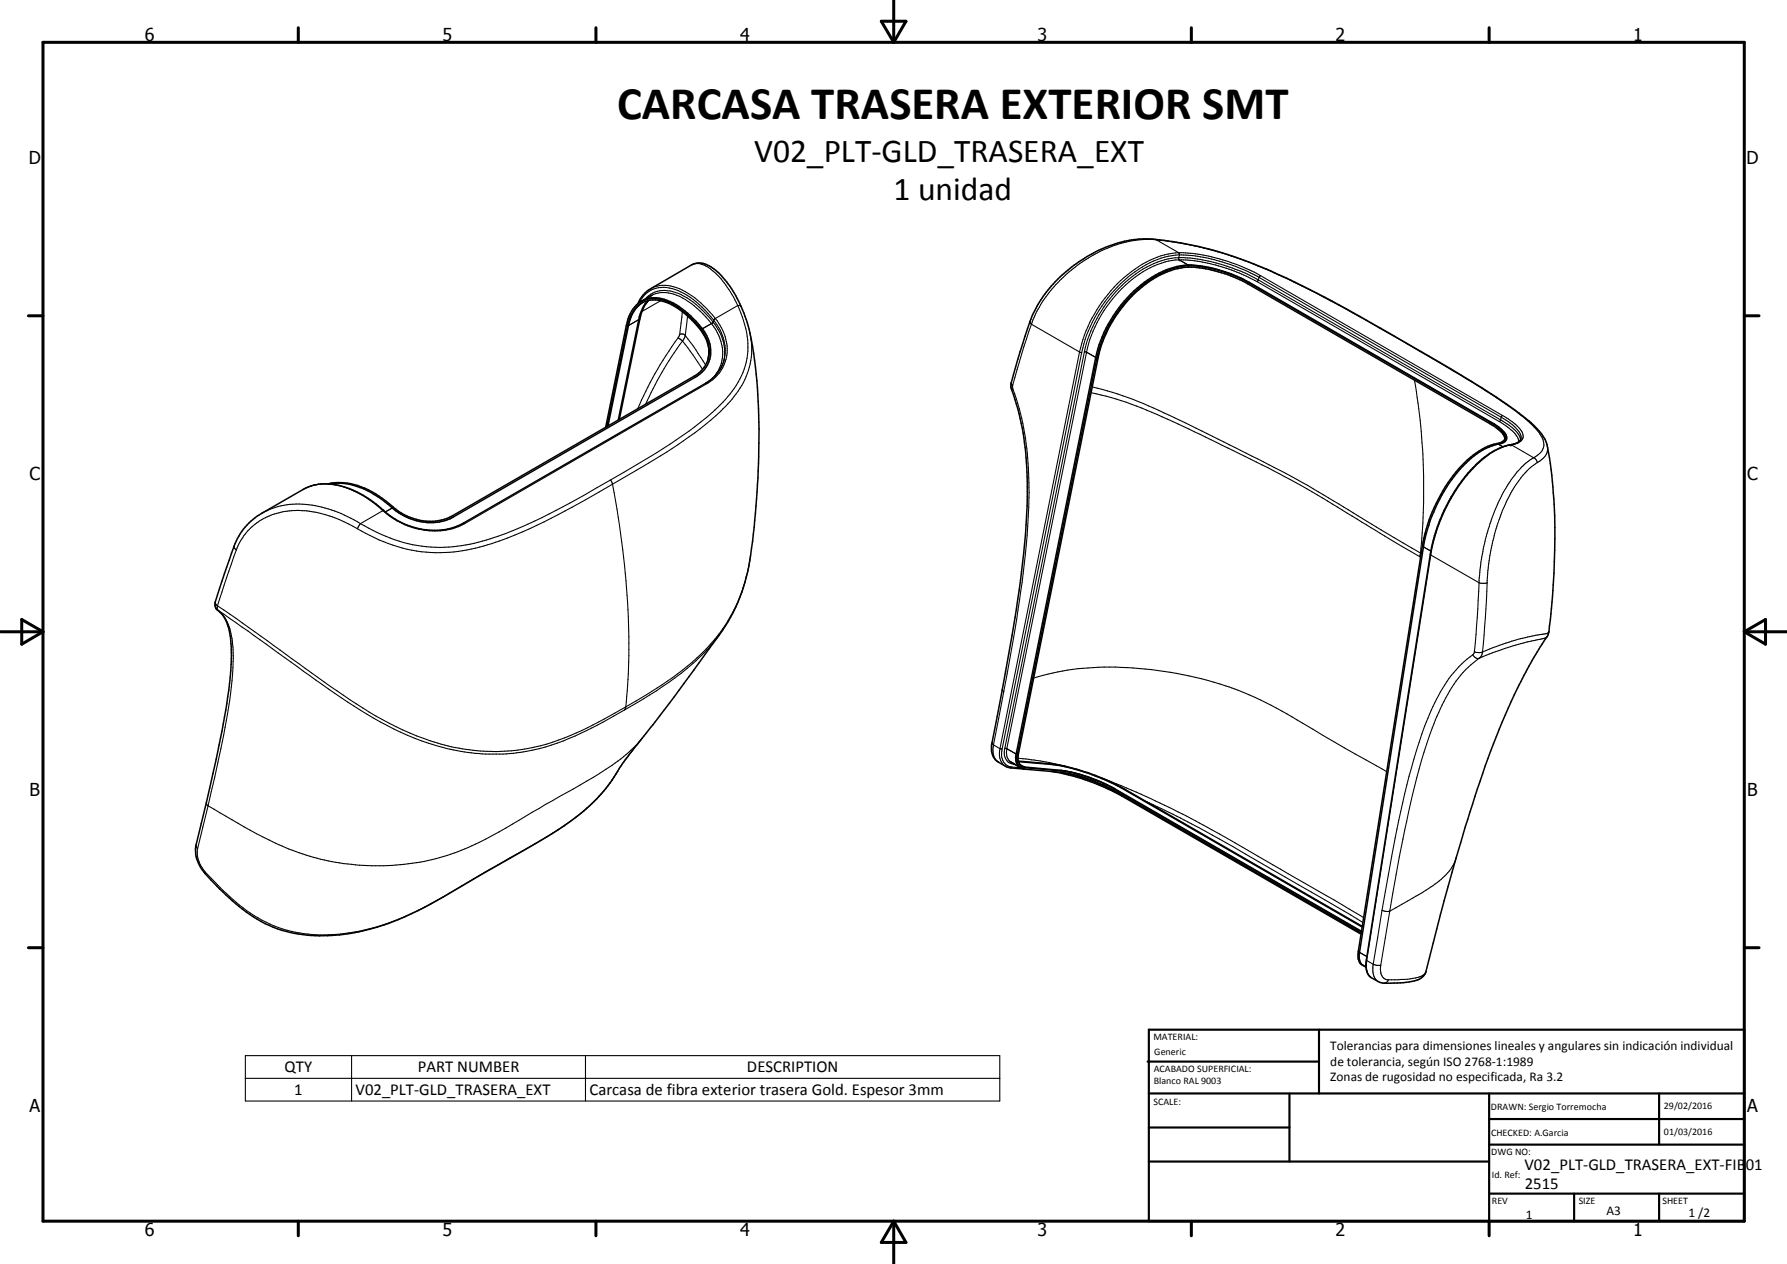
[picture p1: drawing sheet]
<svg xmlns="http://www.w3.org/2000/svg" width="420mm" height="297mm" viewBox="0 0 420 297" stroke-linecap="round" stroke-linejoin="round" font-family="sans-serif">
<g fill="none" stroke="#000" stroke-width=".25">
<path d="M271.7 56.3h.2M271.9 56.3a27.8 27.8 0 0 0-19.1 6.4 29.9 29.9 0 0 0-10.3 13.5M271.9 56.3a91.2 91.2 0 0 1 30.5 9.1l7.1 3.5 6.8 3.6 14.4 8.2M271.9 56.3l5.2 3.1M277.1 59.4l.2 .2-.2 .9M277.1 59.4a21.7 21.7 0 0 0-13.6 6.5 33.4 33.4 0 0 0-9.7 16.8M277.1 59.4a39.5 39.5 0 0 1 14.3 3l5 2.4M277.2 59.5l.1 .4M277.3 59.9a22.3 22.3 0 0 0-13.8 6.8 32.3 32.3 0 0 0-9.2 16.1M277.3 59.9a42.3 42.3 0 0 1 18.7 5.3M150.2 75.1l-2.7 1.6M150.2 75.1l-2.4 1.4"/>
<path d="M150.3 71.2a6.4 6.4 0 0 1 8.4-3.2 20.2 20.2 0 0 1 9.1 7.2M150.4 75l-.2 .1M151.7 70.3a6.1 6.1 0 0 1 7.1-1.6 19.7 19.7 0 0 1 8.9 7M153 67.9a8.2 8.2 0 0 1 8.2 .7 24.5 24.5 0 0 1 7 6.2M153.2 69.5a7.3 7.3 0 0 1 6.6 .1 24.2 24.2 0 0 1 7.5 6.4M155.4 70.7l-4.5 2.5M159.4 79.4l-2.1 3.1a81.4 81.4 0 0 0-7.4 13.6M159.4 79.4l1.1 .7M159.8 78.6l-.4 .8M159.8 78.6l.7-.1 .6 .3M160.4 73.2l-.6 5.4M161.1 78.8l-.6 1.3"/>
<path d="M161.1 78.8l1.9 2.5 2.9 4.5M161.7 74.3l-.6 4.5M162.6 62.2a4.1 4.1 0 0 1 4.7 1.2 25.4 25.4 0 0 1 6.2 8.4M164.7 77.2v.3M167.3 76.1a9.6 9.6 0 0 1 .7 12.2l-.5 .7M167.3 76v.1M167.3 76l-2.4 1.4M167.3 76l-2.2 1.3M167.7 75.7h.1M167.7 75.7l-.4 .4M167.7 75.7a11.1 11.1 0 0 1 2.4 9.3M167.7 75.7l-.4 .3"/>
<path d="M167.8 75.2h.1M167.8 75.2a11.2 11.2 0 0 1 2.4 9.6M167.8 75.2l-.1 .5M168.2 74.8l-.4 .4M168.2 74.8v.1M168.2 74.9a10.1 10.1 0 0 1 .1 13.6l-2.1 1.7M168.2 74.9l-.2 .2M173.5 71.8l-5.3 3M173.5 71.8a20.7 20.7 0 0 1 2 13.3 21.7 21.7 0 0 1-6.8 10.7l-1.2 1.1a141.8 141.8 0 0 1-24 15.9M173.5 71.8h.4l.4 .3M176.3 78.2a18 18 0 0 1-5.2 16.8 65 65 0 0 1-11.7 9.5 462.8 462.8 0 0 1-28.2 16.4 73.5 73.5 0 0 1-22.4 8.5 35.5 35.5 0 0 1-24.8-5.2M242.2 75.5l.3 .7"/>
<path d="M242.5 76.2l-1.8 5.2-2.6 9.1M242.5 76.2l11.3 6.5M277.1 60.7l.2 .4M277.1 60.6a20.1 20.1 0 0 0-12.5 5.7 31.6 31.6 0 0 0-9.6 16.4M277.1 60.6v.1M277.1 60.5a41.1 41.1 0 0 1 17.8 4.7l1 .6M277.1 60.5v.2M277.1 60.5v.1M277.3 61.1h.1M277.3 61.1l2.3 1.3M277.3 61.1h1.5a40.4 40.4 0 0 1 14.2 3.8l2.5 1.3M277.3 61.1a19.8 19.8 0 0 0-12.7 6 30.2 30.2 0 0 0-9.1 15.7"/>
<path d="M279.4 62.4l-.1 .4M293.4 66.4v.3M295.5 66.2l57 32.9M295.9 65.8l-.4 .4M295.9 65.8l56.9 32.9M296 65.2l57 32.8M296 65.2l-.1 .6M296.4 64.8l-.4 .4M296.4 64.8l56.9 32.9M160.5 80.1a80.1 80.1 0 0 0-8.7 14.9M160.5 80.1l4.7 6.7M165.9 90.1l.3 .1"/>
<path d="M166.2 90.2l-56.9 32.9M237.8 89.9l.3 .6M237.9 91.6h.1M238.1 90.5l.1 1M238.2 91.5a71.6 71.6 0 0 1 3.7 27.7 216.9 216.9 0 0 1-2.6 24.2l-3.3 19.2M238.2 91.5l-.3 .1M253.8 82.7l.5 .1M253.8 82.7l-18.7 93.2M254.3 82.8l-18.7 93.2M255 82.7l.5 .1M255 82.7l-18.7 93.2M255.5 82.8l2.1 1.2"/>
<path d="M255.5 82.8l-18.8 93.1M255.5 82.8l2.4 1.4M256.5 92.3a79.2 79.2 0 0 1 19.2 6.8l5.1 2.4a350.1 350.1 0 0 1 32.5 17l20.5 12.3M256.8 90.9a101 101 0 0 1 21.9 8.5l3.8 1.9a370.2 370.2 0 0 1 35.7 19.2l15.8 9.5M330.7 80.7l3.1 1.8a211 211 0 0 1 24.5 15.6 15 15 0 0 1 4.5 5.2 3.2 3.2 0 0 1-1.8 4.1l-.4 .2M330.7 80.7l.2 .1M332.6 89.3a139.7 139.7 0 0 1 2.1 22.5l-.2 11.1-.5 7.1M350.4 99.2l-.1 .4M352.5 99.1a9 9 0 0 1 4.5 4.3v.5M352.8 98.7a9.5 9.5 0 0 1 4.6 4.2l.1 .5M352.8 98.7l-.3 .4M353 98a9.5 9.5 0 0 1 4.6 4.3v.8"/>
<path d="M353 98l-.2 .7M353.3 97.7l-.3 .3M353.3 97.7l1.4 .8a6.9 6.9 0 0 1 3.4 3.9 2.36 2.36 0 0 1-2.3 2l-.5 .1M71.3 115a12.2 12.2 0 0 1 10.9 0 23.6 23.6 0 0 1 7.8 5M90.2 119.9l-.2 .1M92.5 119.2l-1.9 1.1 1.6-.9M143.5 112.8a181.9 181.9 0 0 1-22.9 11.9 43.1 43.1 0 0 1-19.3 3.9 37.1 37.1 0 0 1-16.6-5.5M143.5 112.8l.3 .4a184.2 184.2 0 0 1 3.5 51.7l-.2 1.2M352 104.2l1.3 .8M355.2 104.5h.1M355.3 104.5h.1M355.3 104.5a17.7 17.7 0 0 0-9.7 6.4 40.2 40.2 0 0 0-9.2 19.5"/>
<path d="M355.3 104.5l5.3 3.1M360.6 107.6a20.7 20.7 0 0 0-7.6 9 44.6 44.6 0 0 0-3.2 8.2 50.3 50.3 0 0 0-2 12.1M360.6 107.6l.6 .4 .2 .7M361.4 108.7a21.7 21.7 0 0 0-7.5 9.8l-1.8 4.6-1.1 3.9-1 5.9-.3 4M363.8 104.8a3.2 3.2 0 0 1-1.8 3.6l-.6 .3M55.1 128.3v.5l.5 .4M55.6 129.2l-4.5 13.2M61.6 120.6a18.9 18.9 0 0 1 15.6-1 33.9 33.9 0 0 1 7.5 3.5M84 124.2a25.9 25.9 0 0 0-16-4.1 14.4 14.4 0 0 0-12.4 9.1M84.7 123.1l-.7 1.1M90 120h.1M90 120l-5.3 3.1"/>
<path d="M90 120a17.6 17.6 0 0 0 18.2 3.6l1.1-.5M109 122.9l.3 .2M176.5 130.6a39 39 0 0 1-16 26.9 114.9 114.9 0 0 1-13.4 8.6M333.8 130.8l.2 .2M334 130l.2 .1M334 130l-.2 .8M334.4 128.4l2 1.1-1.7-1M336.3 130.3l.1 .1M336.4 130.4l-15.1 95.3M336.4 130.4l11.4 6.5M347.8 136.9l-.5 8.2-.6 8.1M347.8 136.9l.4 .2 1.5-.2"/>
<path d="M349.7 136.9l-.5 8.3-.6 8M50.6 141.4v.4l.5 .6M51.1 143.4h.1M51.1 142.4l-.1 .7 .2 .3M51.1 142.4l4.4 2.9 14.8 10.7a227.7 227.7 0 0 0 18.1 12.3 59.7 59.7 0 0 0 20.3 7.7 43.8 43.8 0 0 0 21.3-1.6 90.4 90.4 0 0 0 17.1-8.3M51.2 143.4a8.5 8.5 0 0 1 3 4.9 35.9 35.9 0 0 1 .4 11.6 230.7 230.7 0 0 1-5.7 29.5M51.2 143.4l7.1 4.9 14.5 10.4a114 114 0 0 0 24.7 14.8 52.3 52.3 0 0 0 16.7 3.7h4.1a47.4 47.4 0 0 0 19.6-5.5l8.9-4.9M169.2 149.2a53.2 53.2 0 0 1-14.9 13.1l-7.5 4.5M243 159.3a67 67 0 0 1 29.1-1.7 77.7 77.7 0 0 1 32.9 11.6l11 6.5 10 5.7M346.3 153.9l.1 .2a1.13 1.13 0 0 0 1.4 .6M346.7 153.2l-.3 .6a27.7 27.7 0 0 0-9.1 11.3 100 100 0 0 0-7 21.4l-2.3 10.4-3.1 17M346.7 153.2l1 .2 .9-.2"/>
<path d="M347.8 154.7a27.8 27.8 0 0 0-9.1 11.8l-.4 .9a121.7 121.7 0 0 0-7.6 25.6l-.4 2.1a556.9 556.9 0 0 0-5.7 31.7M348.6 153.2l-.3 .9-.5 .6M363.7 149.6l-.7 .4a70.5 70.5 0 0 0-15.2 4.7M364.2 148.5l-.1 .1a5.9 5.9 0 0 1-3 .7 61.6 61.6 0 0 0-12.5 3.9M147.1 166.1l-.3 .7M150.9 173.5a37.7 37.7 0 0 1-9.9 8.2l-14.3 8.3a145.3 145.3 0 0 1-17.4 9.5 56.5 56.5 0 0 1-49-3.6l-11.4-6.5M233.2 174.5l.4 .5M233.6 175l1.5 .9M233.6 175a4.4 4.4 0 0 0 .4 3.3l.8 .8M235.1 175.9l.5 .1M235.1 175.9a3.8 3.8 0 0 0 1.3 4.2M235.6 176a3.1 3.1 0 0 0 2.3 4.3"/>
<path d="M235.7 162.1l.3 .5M236 162.6l-2.4 12.4M236.3 175.9h.4M236.3 175.9a2.73 2.73 0 0 0 1.9 3.6M236.7 175.9a2.89 2.89 0 0 0 1 3.2M236.7 175.9l2.2 1.3M236.7 175.9l2.5 1.4M238.2 179.5l.3 .1M238.3 179.5h-.1M239.3 178.2l5.2 .6 6.1 1.3M46.1 198.6l.1 .5 .3 .3M46.5 199.4a7 7 0 0 0 1.8 5.6"/>
<path d="M48.5 188.5l.2 .7 .2 .2M48.9 189.4l-2.4 10M145.2 181.2a40.5 40.5 0 0 1-13.8 13.7l-4.2 2.6-13 7.3a141.6 141.6 0 0 1-22 11.8 43.5 43.5 0 0 1-22.7 2.5 31.6 31.6 0 0 1-16.3-9.1l-4.9-5M237.9 180.3l-.3 .2M237.9 180.3l2.1 .1M240.9 180.3l-1.2-.7 1.5 .8M249.5 181.1l-.1 .4M250.1 181.6l3.5 .9 4.1 1.4 6.1 3M258.9 182.8a217.1 217.1 0 0 1 31.5 15.3l30.2 17.5M261.9 185.4v.3M263.8 186.9h.1M263.8 186.9l.1 .2"/>
<path d="M263.8 186.9l56.3 32.4M269.3 188.3l7.4 3.5a523.2 523.2 0 0 1 28.6 16.1l15.2 8.9M48.3 205l-.1 .3M324.9 213.9l-2 12.7M342.3 201.7a13.2 13.2 0 0 1-5.9 6.7l-2.3 1.5-7.3 4.2-1.2 .1-.7-.3M319.4 223.6l2 1.2M321.3 225.6v.1M321.3 225.7a3.9 3.9 0 0 0 1.1 4M321.3 225.7l1.6 .9M322.9 226.6a4.1 4.1 0 0 0 .8 3.8l.4 .3M322.9 226.6l.9 .3 .8-.1M324.6 226.8a2.64 2.64 0 0 0 1.6 3.5l4.7-.2 1.9-.3 1.5-.4 .6-.5 .4-.6"/>
<path d="M326.4 230.3l-.4 .5-.6 .3M57.7 248.1h177.4v10.6h-177.4zM57.7 253.4h177.4M82.7 248.1v10.6M137.7 248.1v10.6"/>
</g>
<g fill="none" stroke="#000" stroke-width=".35">
<path d="M149.9 71.4l1-1.6 1.6-1.6 10.1-6a4.4 4.4 0 0 1 4.9 .8 24.5 24.5 0 0 1 8 12.1 82.6 82.6 0 0 1 2.8 20.9 218.7 218.7 0 0 1-1.4 31.3 43.6 43.6 0 0 1-10.2 25.1l-9.3 12.9-7.1 9.1a70.6 70.6 0 0 0-6.8 9.6 47.9 47.9 0 0 1-15 12.7l-14.4 8.3a158.7 158.7 0 0 1-18.9 10.4 44.1 44.1 0 0 1-27 3.7 32.8 32.8 0 0 1-15.8-9.5l-1.4-1.4a18.6 18.6 0 0 1-4.3-5.3 6.6 6.6 0 0 1-.6-4.3l2.4-10.1a238.4 238.4 0 0 0 5.6-29.4l.2-1.5a28.2 28.2 0 0 0-1-11.4 12 12 0 0 0-2.6-3.4l-.2-.7 .1-.7 3.3-9.7a17.6 17.6 0 0 1 5.6-9.6l2.1-1.5 9.7-5.6a10.5 10.5 0 0 1 5.9-1.3M151 71.1a8 8 0 0 0-3.2 5.4l-4.9 23.6M151.6 70.5a8.8 8.8 0 0 1 7.7 1.6 20.9 20.9 0 0 1 6.9 7.7 6.7 6.7 0 0 1-3 8.6l-56.9 32.8a12.7 12.7 0 0 1-14.8-2.8 18.8 18.8 0 0 0-12.2-5l-2.1 .3M152.3 70.7a9.4 9.4 0 0 0-2.1 4.4l-4.8 23.6M152.3 70.7a6.9 6.9 0 0 0-4.8 6l-4.8 23.5M152.3 70.7a10.1 10.1 0 0 1 8.4 2.7 14.6 14.6 0 0 1 6 8.6l-.3 2.5M152.5 70.6l-1 1.4-1.1 3-4.8 23.6M153.2 69.5l-2.5 1.4M153.4 69.3l-2.4 1.4 .5-.2M170.2 84.8a9.5 9.5 0 0 1-4.3 5.3l-56.9 32.8a16.3 16.3 0 0 1-16.8-1.3l-2-1.7a25 25 0 0 0-10.6-5.9l-2.4-.3M142.4 100.5l4.9-24a7.2 7.2 0 0 1 5.8-6.5 11.8 11.8 0 0 1 8.6 3.6 19.4 19.4 0 0 1 4.2 4.8 7.6 7.6 0 0 1 .4 7.5 7.7 7.7 0 0 1-2.8 2.7l-56.9 32.9a12.8 12.8 0 0 1-13.2-1.2l-.4-.3a24.8 24.8 0 0 0-10.9-6.2l-2.4-.3-2.2 .2M353.8 103.2a3.8 3.8 0 0 0-2-2.7l-58.4-33.8a30.9 30.9 0 0 0-6.9-2.8 16.9 16.9 0 0 0-13.8 .7 29.8 29.8 0 0 0-14.5 19.5l-18.8 93.2a2.42 2.42 0 0 0 1.8 3.1l8.3 .7a35.6 35.6 0 0 1 12.4 4.3l58.2 33.6"/>
<path d="M357.6 103.1l-.3 .5-.7 .5a19.6 19.6 0 0 0-5.9 2.2 25.8 25.8 0 0 0-6.9 6.6l-1 1.4a40.1 40.1 0 0 0-6.5 16l-15 95.3-.1 1.6M237.5 178.9l2.3 1.4M237.7 179.1l2.4 1.4M239.4 178.9l7.4 .6a49.1 49.1 0 0 1 16.2 5.2l57.3 33M239.5 179l7.5 .6a47.9 47.9 0 0 1 17.2 5.9l56.1 32.3M239.8 180.3l-.7-1.3 .1-1.7 18.7-93.1a29.7 29.7 0 0 1 16.5-20.6 15.8 15.8 0 0 1 10.7-.4 30.8 30.8 0 0 1 8.3 3.2l57 32.8a6.9 6.9 0 0 1 3.5 3.5 2.04 2.04 0 0 1-2 1.6 18.6 18.6 0 0 0-10.2 7.5 37.8 37.8 0 0 0-7.3 16.6l-15 95.2a2.76 2.76 0 0 0 1.8 3.6M240.2 180.1l.5 .2 8.5 .7a34.8 34.8 0 0 1 8.3 2.2l4.4 2 58.2 33.7M240.7 180.7l-3.1-.2-1.2-.4a6.5 6.5 0 0 1-2.6-1.8 4.3 4.3 0 0 1-.6-3.8 613.4 613.4 0 0 0 6.7-38.1 127.4 127.4 0 0 0 1.1-31.2 58.3 58.3 0 0 0-3.2-13.8l-.1-.2a5.2 5.2 0 0 1 .6-3.1l1.5-5.5a50.1 50.1 0 0 1 4-10.6 33.1 33.1 0 0 1 22.8-15.7h.6a30.2 30.2 0 0 1 9.5 .6l5.3 1.1a119.8 119.8 0 0 1 26 10.1 742.2 742.2 0 0 1 43.9 25.2l4.3 3.1a24.9 24.9 0 0 1 7.1 6.8l.1 .4a68 68 0 0 1 2 14.9 161.3 161.3 0 0 1-1.4 30.6 112.7 112.7 0 0 0-9.4 17.3 290.8 290.8 0 0 0-12.3 35.3l-3.6 13.3-3.4 13.3a3.5 3.5 0 0 1-3.3 2.3 27 27 0 0 1-7.6 .2l-2-1.1a2.95 2.95 0 0 1-1.2-2.5M247.3 181.3a51.1 51.1 0 0 1 16.6 5.8l56.1 32.4M320.1 219.3l-58.2-33.6a35.1 35.1 0 0 0-12.5-4.2l-8.4-.7a2.58 2.58 0 0 1-2.1-3.6l18.7-93.2a29.4 29.4 0 0 1 17.4-20.9 18.1 18.1 0 0 1 10.7 .1l4.3 1.4 3.7 1.7 57.6 33.3 2.1 1.7a1.54 1.54 0 0 1 .1 2.7 17 17 0 0 0-10.2 6.3 38.3 38.3 0 0 0-8.6 18.2l-15.1 95.3a2.68 2.68 0 0 0 1.6 3.4"/>
</g>
<circle cx="355.2" cy="104.5" r=".18" fill="#000"/>
<g fill="none" stroke="#000" stroke-width=".71">
<path d="M10.1 9.9h400v277.1h-400zM70.1 6.5v3.4M140.1 6.5v3.4M207.2 5h5.8l-2.9 4.9zM210.1 0v9.9M280.1 6.5v3.4M350.1 6.5v3.4M6.7 74.2h3.4M410.1 74.2h3.5M.1 148.5h10M5.1 145.6l5 2.9-5 2.9zM410.1 148.5h10"/>
<path d="M410.1 148.5l5-2.9v5.8zM6.7 222.7h3.4M410.1 222.7h3.5M70.1 287v3.4M140.1 287v3.4M210.1 287v10M210.1 287l2.9 5h-5.8zM280.1 287v3.4M350.1 287v3.4"/>
</g>
<g fill="none" stroke="#000" stroke-width=".51">
<path d="M269.8 249.5h40.3M270.1 242h140v45h-140zM270.1 257h140M303.2 257v16M310.1 242v15M350.1 257v30M390.1 257v12M270.1 265h33.1M270.1 273h80M350.1 269h60M350.1 263h60M350.1 280.5h60"/>
<path d="M370.1 280.5v6.5M390.1 280.5v6.5"/>
</g>
<text font-size="11" x="145.1" y="28">CARCASA TRASERA EXTERIOR SMT</text>
<g font-size="7.9">
<text x="177.3" y="38">V02_PLT-GLD_TRASERA_EXT</text>
<text x="210.1" y="47">1 unidad</text>
</g>
<g font-size="4.2">
<text x="34" y="9.6">6</text>
<text x="104" y="9.6">5</text>
<text x="174" y="9.6">4</text>
<text x="244" y="9.6">3</text>
<text x="314" y="9.6">2</text>
<text x="384" y="9.6">1</text>
<text x="6.8" y="38.7">D</text>
<text x="410.6" y="38.7">D</text>
<text x="7" y="112.9">C</text>
<text x="410.8" y="112.9">C</text>
<text x="7" y="187.1">B</text>
<text x="410.8" y="187.1">B</text>
<text x="7" y="261.4">A</text>
<text x="410.8" y="261.4">A</text>
<text x="34" y="290.4">6</text>
<text x="104" y="290.4">5</text>
<text x="174" y="290.4">4</text>
<text x="244" y="290.4">3</text>
<text x="314" y="290.4">2</text>
<text x="384" y="290.4">1</text>
</g>
<g font-size="3.9">
<text x="66.9" y="252">QTY</text>
<text x="69.2" y="257.3">1</text>
<text x="83.6" y="257.3">V02_PLT-GLD_TRASERA_EXT</text>
<text x="98.2" y="252">PART NUMBER</text>
<text x="138.6" y="257.4">Carcasa de fibra exterior trasera Gold. Espesor 3mm</text>
<text x="175.6" y="252">DESCRIPTION</text>
<text x="358.5" y="275">V02_PLT-GLD_TRASERA_EXT-FIB01</text>
<text x="358.5" y="279.4">2515</text>
</g>
<g font-size="3.1">
<text x="312.7" y="246.8">Tolerancias para dimensiones lineales y angulares sin indicación individual</text>
<text x="312.7" y="250.4">de tolerancia, según ISO 2768-1:1989</text>
<text x="312.7" y="254">Zonas de rugosidad no especificada, Ra 3.2</text>
<text x="358.7" y="286.5">1</text>
<text x="377.7" y="285.6">A3</text>
<text x="397" y="285.9">1 /2</text>
</g>
<g font-size="2.4">
<text x="271.2" y="244.4">MATERIAL:</text>
<text x="271.3" y="252">ACABADO SUPERFICIAL:</text>
<text x="271.4" y="247.9">Generic</text>
<text x="271.3" y="254.6">Blanco RAL 9003</text>
<text x="271.2" y="259.7">SCALE:</text>
<text x="350.6" y="260.8">DRAWN: Sergio Torremocha</text>
<text x="391.2" y="260.6">29/02/2016</text>
<text x="350.6" y="267">CHECKED: A.Garcia</text>
<text x="391.2" y="266.7">01/03/2016</text>
<text x="350.6" y="271.4">DWG NO:</text>
<text x="350.8" y="276.9">Id. Ref:</text>
<text x="350.8" y="282.8">REV</text>
<text x="371.2" y="282.9">SIZE</text>
<text x="390.9" y="282.9">SHEET</text>
</g>
</svg>
